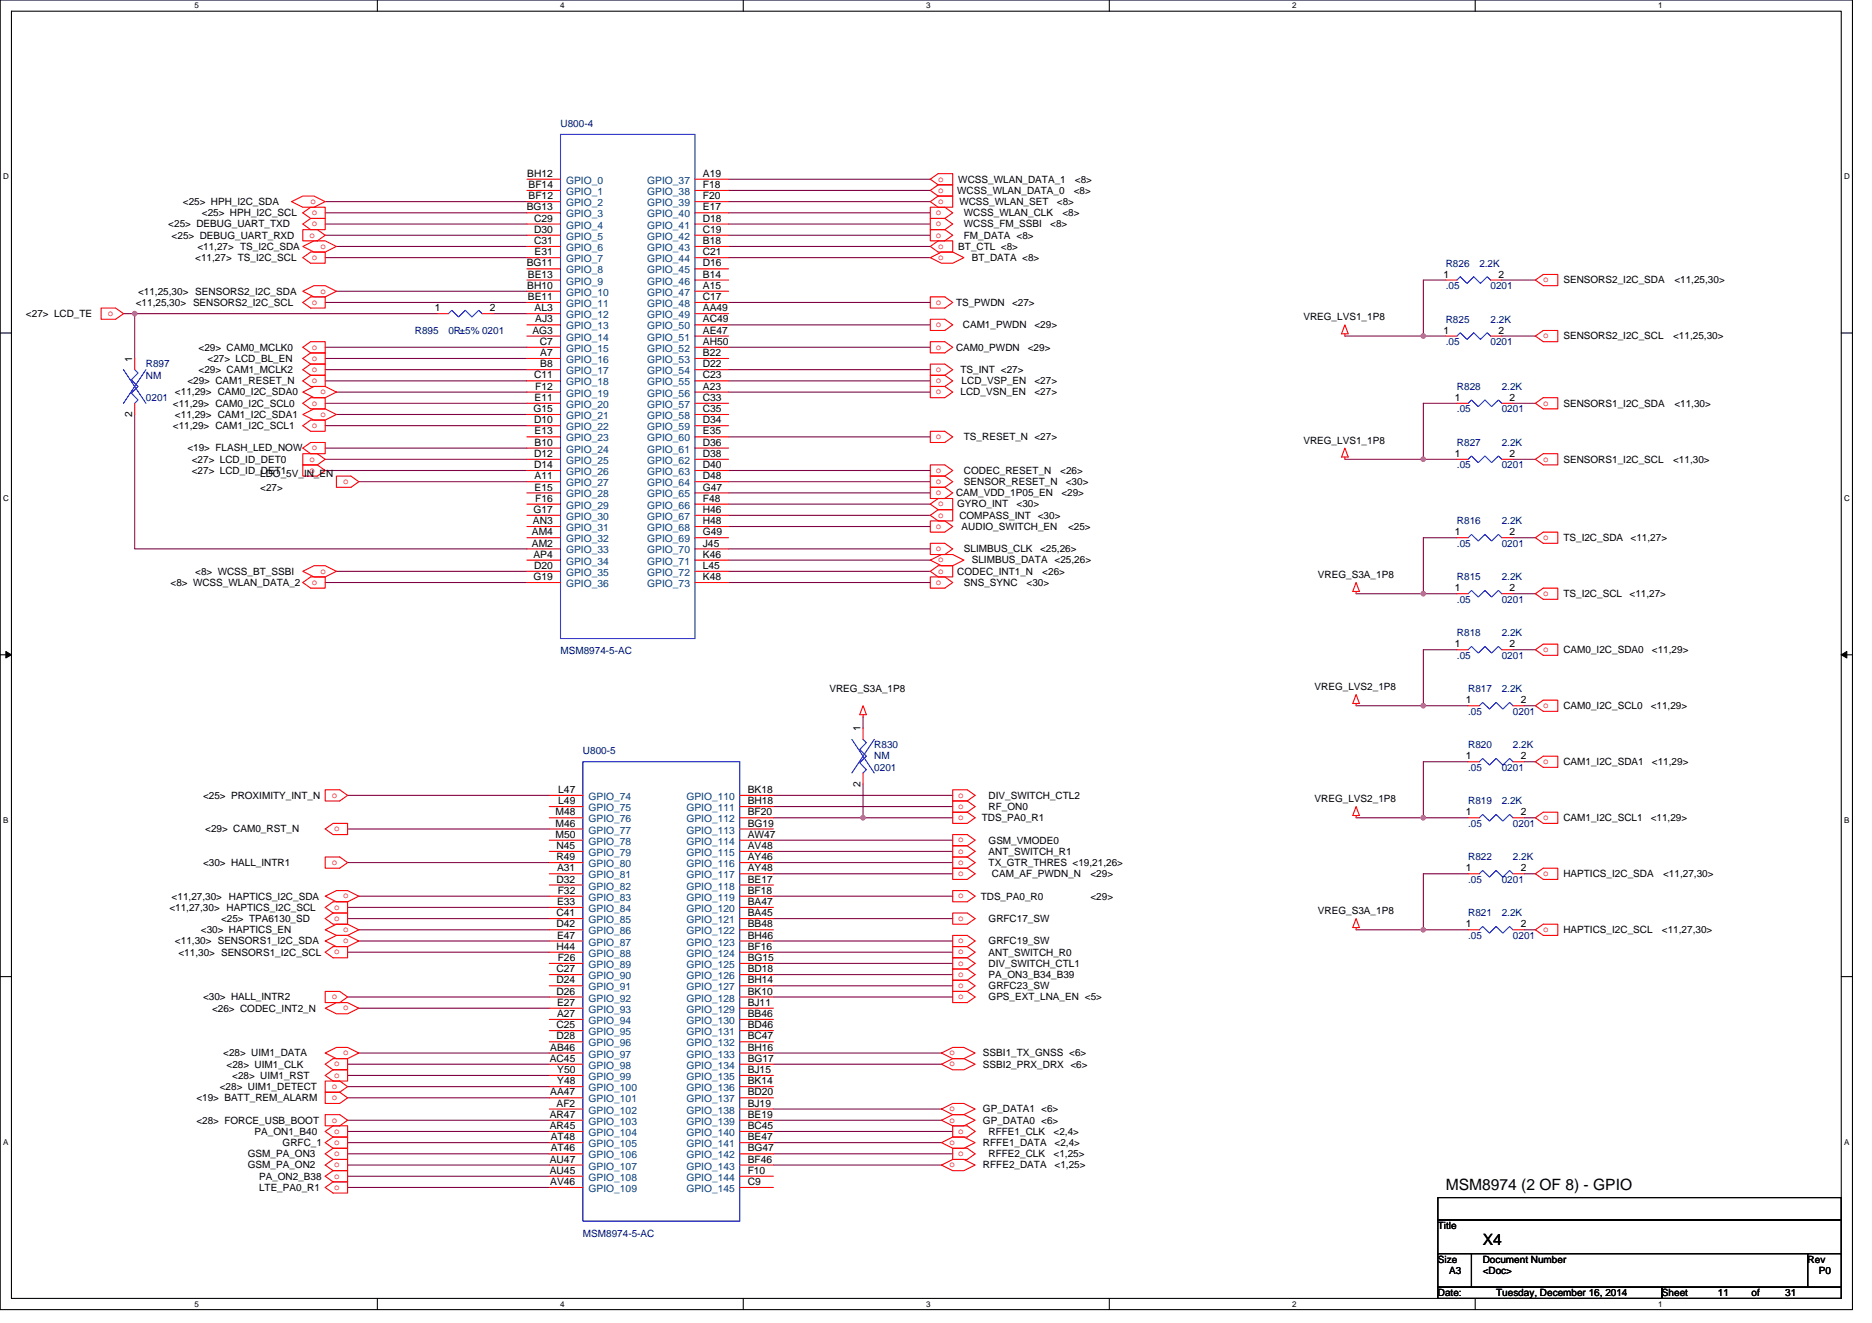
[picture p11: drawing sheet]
<svg xmlns="http://www.w3.org/2000/svg" width="297mm" height="210mm" viewBox="0 0 297 210" stroke-linecap="round" stroke-linejoin="round" font-family="sans-serif">
<path d="M0 0h293.9v207.9h-293.9zM1.8 1.8h290.4v204.3h-290.4z" fill="none" stroke="#000" stroke-width=".17"/>
<g fill="#fff">
<path d="M30.8 .2h.7v1.4h-.7z"/>
<path d="M30.8 206.3h.7v1.4h-.7z"/>
</g>
<path d="M59.9 0v1.8M59.9 206.1v1.8" fill="none" stroke="#000" stroke-width=".17"/>
<g fill="#fff">
<path d="M88.9 .2h.7v1.4h-.7z"/>
<path d="M88.9 206.3h.7v1.4h-.7z"/>
</g>
<path d="M117.9 0v1.8M117.9 206.1v1.8" fill="none" stroke="#000" stroke-width=".17"/>
<g fill="#fff">
<path d="M147 .2h.7v1.4h-.7z"/>
<path d="M147 206.3h.7v1.4h-.7z"/>
</g>
<path d="M176 0v1.8M176 206.1v1.8" fill="none" stroke="#000" stroke-width=".17"/>
<g fill="#fff">
<path d="M205 .2h.7v1.4h-.7z"/>
<path d="M205 206.3h.7v1.4h-.7z"/>
</g>
<path d="M234.1 0v1.8M234.1 206.1v1.8" fill="none" stroke="#000" stroke-width=".17"/>
<g fill="#fff">
<path d="M263.1 .2h.7v1.4h-.7z"/>
<path d="M263.1 206.3h.7v1.4h-.7z"/>
<path d="M.5 27.3h.9v1.4h-.9z"/>
<path d="M292.6 27.3h.9v1.4h-.9z"/>
<path d="M.5 78.4h.9v1.4h-.9z"/>
<path d="M292.6 78.4h.9v1.4h-.9z"/>
</g>
<path d="M0 52.9h1.8M292.2 52.9h1.7" fill="none" stroke="#000" stroke-width=".17"/>
<g fill="#fff">
<path d="M.5 129.5h.8v1.4h-.8z"/>
<path d="M292.6 129.5h.9v1.4h-.9z"/>
</g>
<path d="M0 103.9h1.8M292.2 103.9h1.7" fill="none" stroke="#000" stroke-width=".17"/>
<path d="M.9 103.4l.9 .5-.9 .5zM292.2 103.9l.8-.5v1z" fill="#000" stroke="#000" stroke-width=".16"/>
<g fill="#fff">
<path d="M.5 180.5h.8v1.4h-.8z"/>
<path d="M292.6 180.5h.9v1.4h-.9z"/>
</g>
<path d="M0 155h1.8M292.2 155h1.7M228.2 190.1h64v3.5h-64zM228.2 193.6h64v5.4h-64zM228.2 199h5.3v5.3h-5.3zM233.5 199h53.3v5.3h-53.3zM286.8 199h5.4v5.3h-5.4zM228.2 204.3h35.5v1.8h-35.5zM263.7 204.3h28.5v1.8h-28.5z" fill="none" stroke="#000" stroke-width=".17"/>
<g fill="none" stroke="#800040" stroke-width=".17">
<path d="M51.6 32h32M51.6 33.8h32M51.6 35.6h32M51.6 37.3h32M53.4 39.1h30.2M115.6 30.2h32M115.6 28.4h32M115.6 32h32M115.6 33.8h32M115.6 35.6h32M115.6 37.3h32M115.6 39.1h32"/>
<path d="M19.6 49.8h1.8M21.4 49.8v7.1M21.4 49.8h48M51.6 56.9h32M51.6 40.9h32M51.6 48h32M51.6 55.1h32M51.6 58.7h32M53.4 46.2h30.2M78.3 49.8h5.3M115.6 51.6h32M115.6 40.9h32"/>
<path d="M115.6 58.7h32M115.6 55.1h32M115.6 48h32M213.4 53.3h12.4M225.8 53.3h3.6M229.4 44.4h-3.6v8.9M238.3 53.3h5.3M238.3 44.4h5.3M21.4 65.8v21.3h62.2M51.6 60.5h32M51.6 64h32M51.6 67.6h32"/>
<path d="M51.6 71.1h32M51.6 72.9h32M51.6 74.7h32M53.4 62.2h30.2M53.4 65.8h30.2M56.9 76.5h26.7M115.6 62.2h32M115.6 60.5h32M115.6 69.3h32M115.6 74.7h32M115.6 76.5h32M115.6 78.2h32"/>
<path d="M213.4 72.9h12.4M225.8 72.9h5.4M231.2 64h-5.4v8.9M240.1 72.9h3.5M240.1 64h3.5M51.6 92.5h32M53.4 90.7h30.2M115.6 92.5h32M115.6 87.1h32M115.6 88.9h32M115.6 90.7h32M115.6 83.6h32"/>
<path d="M115.6 80h32M115.6 81.8h32M215.2 94.2h10.6M225.8 94.2h5.4M231.2 85.3h-5.4v8.9M240.1 85.3h3.5M240.1 94.2h3.5M136.9 113.8v1.8M215.2 112h10.6M225.8 112h7.2M231.2 103.1h-5.4v8.9M240.1 103.1h3.5"/>
<path d="M241.8 112h1.8M55.2 131.6h32M55.2 136.9h32M55.2 126.2h32M122.7 138.7h28.5M122.7 128h28.5M122.7 126.2h28.5M122.7 135.1h28.5M122.7 129.8h14.2M122.7 133.4h28.5M122.7 136.9h28.5M136.9 124.5v5.3"/>
<path d="M136.9 129.8h14.3M215.2 129.8h17.8M233 120.9h-7.2v8.9M233 138.7h-7.2v8.9M241.8 129.8h1.8M241.8 120.9h1.8M241.8 138.7h1.8M55.2 158.2h32M55.2 145.8h32M55.2 144h32M55.2 151.1h32M56.9 142.2h30.3"/>
<path d="M56.9 147.6h30.3M56.9 149.4h30.3M122.7 145.8h28.5M122.7 149.4h28.5M122.7 142.2h28.5M122.7 152.9h28.5M122.7 151.1h28.5M122.7 156.5h28.5M122.7 154.7h28.5M122.7 158.2h28.5M215.2 147.6h10.6M225.8 147.6h7.2"/>
<path d="M241.8 147.6h1.8M55.2 168.9h32M55.2 170.7h32M55.2 172.5h32M55.2 174.2h32M55.2 179.6h32M55.2 177.8h32M56.9 160h30.3M56.9 167.1h30.3M122.7 167.1h26.7M122.7 168.9h26.7M122.7 176h26.7"/>
<path d="M122.7 177.8h26.7M122.7 179.6h28.5M55.2 186.7h32M55.2 184.9h32M55.2 183.1h32M55.2 181.4h32M55.2 188.5h32M122.7 181.4h26.7M122.7 184.9h26.7M122.7 183.1h28.5"/>
</g>
<g fill="#f0f" stroke="#f0f" stroke-width=".17">
<circle cx="225.8" cy="94.2" r=".35"/>
<circle cx="225.8" cy="112" r=".35"/>
<circle cx="225.8" cy="129.8" r=".35"/>
<circle cx="225.8" cy="147.6" r=".35"/>
<circle cx="225.8" cy="53.3" r=".35"/>
<circle cx="225.8" cy="72.9" r=".35"/>
<circle cx="136.9" cy="129.8" r=".35"/>
<circle cx="21.4" cy="49.8" r=".35"/>
</g>
<g fill="none" stroke="#f00" stroke-width=".17">
<path d="M46.3 32l1.7-.9h1.8l1.8 .9-1.8 .9h-1.8zM48 35.6l1.3-.9h2.3v1.7h-2.3zM48 33.8l1.3-.9h2.3v1.8h-2.3zM48 36.4h2.4l1.2 .9-1.2 .9h-2.4zM48 39.1l1.8-.9h1.8l1.8 .9-1.8 .9h-1.8zM83.6 28.4h5.3M83.6 30.2h5.3M83.6 32h5.3M83.6 33.8h5.3M83.6 35.6h5.3M83.6 37.3h5.3M83.6 39.1h5.3"/>
<path d="M110.3 28.4h5.3M110.3 30.2h5.3M110.3 32h5.3M110.3 33.8h5.3M110.3 35.6h5.3M110.3 37.3h5.3M110.3 39.1h5.3M147.6 32.9h2.3l1.3 .9-1.3 .9h-2.3zM147.6 36.4h2.3l1.3 .9-1.3 .9h-2.3zM147.6 28.4l1.3-.8h2.3v1.7h-2.3zM147.6 32l1.3-.9h2.3v1.8h-2.3zM147.6 39.1l1.3-.9h2.3v1.8h-2.3z"/>
<path d="M148.9 29.3l-1.3 .9 1.3 .9M148.9 29.3h2.3v1.8h-2.3M149.9 34.7h-2.3v1.7h2.3M149.9 34.7l1.3 .9-1.3 .8M16 48.9h2.3l1.3 .9-1.3 .9h-2.3zM21.4 56.9v1.8M48 40.9l1.3-.9h2.3v1.8h-2.3zM48 48l1.3-.9h2.3v1.8h-2.3zM48 55.1l1.3-.9h2.3v1.8h-2.3zM48 46.2l1.8-.9h1.8l1.8 .9-1.8 .9h-1.8zM49.3 57.8h2.3v1.8h-2.3M49.3 56h2.3v1.8h-2.3"/>
<path d="M49.3 57.8l-1.3 .9 1.3 .9M49.3 56l-1.3 .9 1.3 .9M69.4 49.8h1.8M76.5 49.8h1.8M83.6 40.9h5.3M83.6 42.7h5.3M83.6 44.4h5.3M83.6 46.2h5.3M83.6 48h5.3M83.6 49.8h5.3M83.6 51.6h5.3M83.6 53.3h5.3"/>
<path d="M83.6 55.1h5.3M83.6 56.9h5.3M83.6 58.7h5.3M110.3 40.9h5.3M110.3 42.7h5.3M110.3 44.4h5.3M110.3 46.2h5.3M110.3 48h5.3M110.3 49.8h5.3M110.3 51.6h5.3M110.3 53.3h5.3M110.3 55.1h5.3"/>
<path d="M110.3 56.9h5.3M110.3 58.7h5.3M147.6 47.1h2.3l1.3 .9-1.3 .9h-2.3zM147.6 57.8h2.3l1.3 .9-1.3 .9h-2.3zM147.6 50.7h2.3l1.3 .9-1.3 .9h-2.3zM147.6 54.2h2.3l1.3 .9-1.3 .9h-2.3zM147.6 40.9l1.8-.9h1.8l1.7 .9-1.7 .9h-1.8zM149.9 59.6h-2.3v1.7h2.3M149.9 59.6l1.3 .9-1.3 .8M213.4 51.6l.5 1.4h-1zM213.4 53v.3M229.4 53.3h1.8"/>
<path d="M229.4 44.4h1.8M236.5 53.3h1.8M236.5 44.4h1.8M243.6 44.4l1.3-.8h2.3v1.7h-2.3zM243.6 53.3l1.3-.8h2.3v1.7h-2.3zM21.4 64v1.8M48 60.5l1.3-.9h2.3v1.7h-2.3zM48 64l1.3-.9h2.3v1.8h-2.3zM48 67.6l1.3-.9h2.3v1.8h-2.3zM48 71.1l1.3-.9h2.3v1.8h-2.3zM48 72h2.4l1.2 .9-1.2 .9h-2.4zM48 73.8h2.4l1.2 .9-1.2 .9h-2.4z"/>
<path d="M48 62.2l1.8-.9h1.8l1.8 .9-1.8 .9h-1.8zM48 65.8l1.8-.9h1.8l1.8 .9-1.8 .9h-1.8zM53.4 75.6h2.3l1.2 .9-1.2 .8h-2.3zM83.6 60.5h5.3M83.6 62.2h5.3M83.6 64h5.3M83.6 65.8h5.3M83.6 67.6h5.3M83.6 69.3h5.3M83.6 71.1h5.3M83.6 72.9h5.3M83.6 74.7h5.3"/>
<path d="M83.6 76.5h5.3M83.6 78.2h5.3M110.3 60.5h5.3M110.3 62.2h5.3M110.3 64h5.3M110.3 65.8h5.3M110.3 67.6h5.3M110.3 69.3h5.3M110.3 71.1h5.3M110.3 72.9h5.3M110.3 74.7h5.3M110.3 76.5h5.3"/>
<path d="M110.3 78.2h5.3M147.6 68.5h2.3l1.3 .8-1.3 .9h-2.3zM147.6 73.8h2.3l1.3 .9-1.3 .9h-2.3zM147.6 61.3h2.3l1.3 .9-1.3 .9h-2.3zM147.6 77.3h2.3l1.3 .9-1.3 .9h-2.3zM149.9 75.6h-2.3v1.7h2.3M149.9 75.6l1.3 .9-1.3 .8M213.4 71.1l.5 1.4h-1zM213.4 72.5v.4M231.2 72.9h1.8M231.2 64h1.8M238.3 72.9h1.8"/>
<path d="M238.3 64h1.8M243.6 64l1.3-.9h2.3v1.8h-2.3zM243.6 72.9l1.3-.9h2.3v1.8h-2.3zM48 92.5l1.3-.9h2.3v1.7h-2.3zM48 90.7l1.8-.9h1.8l1.8 .9-1.8 .9h-1.8zM83.6 80h5.3M83.6 81.8h5.3M83.6 83.6h5.3M83.6 85.3h5.3M83.6 87.1h5.3M83.6 88.9h5.3M83.6 90.7h5.3"/>
<path d="M83.6 92.5h5.3M110.3 80h5.3M110.3 81.8h5.3M110.3 83.6h5.3M110.3 85.3h5.3M110.3 87.1h5.3M110.3 88.9h5.3M110.3 90.7h5.3M110.3 92.5h5.3M147.6 86.2h2.3l1.3 .9-1.3 .9h-2.3zM147.6 82.7h2.3l1.3 .9-1.3 .9h-2.3zM147.6 91.6h2.3l1.3 .9-1.3 .8h-2.3z"/>
<path d="M147.6 80l1.3-.9h2.3v1.8h-2.3zM147.6 81.8l1.3-.9h2.3v1.8h-2.3zM147.6 88.9l1.8-.9h1.8l1.7 .9-1.7 .9h-1.8zM147.6 90.7l1.3-.9h2.3v1.8h-2.3zM215.2 92.5l.5 1.4h-1.1zM215.2 93.9v.3M231.2 94.2h1.8M231.2 85.3h1.8M238.3 94.2h1.8M238.3 85.3h1.8M243.6 85.3l1.3-.8h2.3v1.7h-2.3zM243.6 94.2l1.3-.9h2.3v1.8h-2.3z"/>
<path d="M136.9 112l.6 1.4h-1.1zM136.9 113.4v.4M136.9 115.6v1.7M215.2 110.2l.5 1.5h-1.1zM215.2 111.7v.3M231.2 103.1h1.8M233 112h1.7M238.3 103.1h1.8M240.1 112h1.7M243.6 103.1l1.3-.9h2.3v1.8h-2.3zM243.6 112l1.3-.9h2.3v1.8h-2.3zM51.6 131.6l1.2-.9h2.4v1.8h-2.4z"/>
<path d="M51.6 125.3h2.3l1.3 .9-1.3 .9h-2.3zM51.6 136h2.3l1.3 .9-1.3 .9h-2.3zM87.2 126.2h5.3M87.2 128h5.3M87.2 129.8h5.3M87.2 131.6h5.3M87.2 133.3h5.3M87.2 135.1h5.3M87.2 136.9h5.3M87.2 138.7h5.3M117.4 126.2h5.3M117.4 128h5.3"/>
<path d="M117.4 129.8h5.3M117.4 131.6h5.3M117.4 133.3h5.3M117.4 135.1h5.3M117.4 136.9h5.3M117.4 138.7h5.3M136.9 122.7v1.8M151.2 128.9h2.3l1.2 .9-1.2 .9h-2.3zM151.2 132.5h2.3l1.2 .8-1.2 .9h-2.3zM151.2 137.8h2.3l1.2 .9-1.2 .9h-2.3zM151.2 125.3h2.3l1.2 .9-1.2 .9h-2.3zM153.5 134.2h-2.3v1.8h2.3"/>
<path d="M153.5 136h-2.3v1.8h2.3M153.5 127.1h-2.3v1.8h2.3M153.5 134.2l1.2 .9-1.2 .9M153.5 136l1.2 .9-1.2 .9M153.5 127.1l1.2 .9-1.2 .9M215.2 128l.5 1.4h-1.1zM215.2 129.4v.4M233 120.9h1.7M233 138.7h1.7M233 129.8h1.7M240.1 120.9h1.7M240.1 138.7h1.7"/>
<path d="M240.1 129.8h1.7M243.6 120.9l1.3-.9h2.3v1.8h-2.3zM243.6 129.8l1.3-.9h2.3v1.8h-2.3zM243.6 138.7l1.3-.9h2.3v1.8h-2.3zM51.6 144l1.2-.9h2.4v1.8h-2.4zM51.6 151.1l1.2-.9h2.4v1.8h-2.4zM51.6 145.8l1.2-.9h2.4v1.8h-2.4zM51.6 157.4h2.3l1.3 .8-1.3 .9h-2.3zM51.6 142.2l1.8-.8h1.8l1.7 .8-1.7 .9h-1.8zM51.6 147.6l1.8-.9h1.8l1.7 .9-1.7 .9h-1.8zM51.6 149.4l1.8-.9h1.8l1.7 .9-1.7 .8h-1.8zM87.2 140.5h5.3"/>
<path d="M87.2 142.2h5.3M87.2 144h5.3M87.2 145.8h5.3M87.2 147.6h5.3M87.2 149.4h5.3M87.2 151.1h5.3M87.2 152.9h5.3M87.2 154.7h5.3M87.2 156.5h5.3M87.2 158.2h5.3M117.4 140.5h5.3M117.4 142.2h5.3"/>
<path d="M117.4 144h5.3M117.4 145.8h5.3M117.4 147.6h5.3M117.4 149.4h5.3M117.4 151.1h5.3M117.4 152.9h5.3M117.4 154.7h5.3M117.4 156.5h5.3M117.4 158.2h5.3M151.2 157.4h2.3l1.2 .8-1.2 .9h-2.3zM151.2 148.5h2.3l1.2 .9-1.2 .8h-2.3zM151.2 144.9h2.3l1.2 .9-1.2 .9h-2.3z"/>
<path d="M151.2 141.4h2.3l1.2 .8-1.2 .9h-2.3zM153.5 155.6h-2.3v1.8h2.3M153.5 153.8h-2.3v1.8h2.3M153.5 152h-2.3v1.8h2.3M153.5 150.2h-2.3v1.8h2.3M153.5 155.6l1.2 .9-1.2 .9M153.5 153.8l1.2 .9-1.2 .9M153.5 152l1.2 .9-1.2 .9M153.5 150.2l1.2 .9-1.2 .9M215.2 145.8l.5 1.4h-1.1zM215.2 147.2v.4M233 147.6h1.7"/>
<path d="M240.1 147.6h1.7M243.6 147.6l1.3-.9h2.3v1.8h-2.3zM51.6 168.9l1.2-.9h2.4v1.8h-2.4zM51.6 170.7l1.2-.9h2.4v1.8h-2.4zM51.6 179.6l1.2-.9h2.4v1.8h-2.4zM51.6 173.4h2.3l1.3 .8-1.3 .9h-2.3zM51.6 171.6h2.3l1.3 .9-1.3 .9h-2.3zM51.6 176.9h2.3l1.3 .9-1.3 .9h-2.3zM51.6 160l1.8-.9h1.8l1.7 .9-1.7 .9h-1.8zM51.6 167.1l1.8-.9h1.8l1.7 .9-1.7 .9h-1.8zM87.2 160h5.3M87.2 161.8h5.3"/>
<path d="M87.2 163.6h5.3M87.2 165.4h5.3M87.2 167.1h5.3M87.2 168.9h5.3M87.2 170.7h5.3M87.2 172.5h5.3M87.2 174.2h5.3M87.2 176h5.3M87.2 177.8h5.3M87.2 179.6h5.3M117.4 160h5.3M117.4 161.8h5.3"/>
<path d="M117.4 163.6h5.3M117.4 165.4h5.3M117.4 167.1h5.3M117.4 168.9h5.3M117.4 170.7h5.3M117.4 172.5h5.3M117.4 174.2h5.3M117.4 176h5.3M117.4 177.8h5.3M117.4 179.6h5.3M149.4 167.1l1.8-.9h1.7l1.8 .9-1.8 .9h-1.7zM149.4 168.9l1.8-.9h1.7l1.8 .9-1.8 .9h-1.7z"/>
<path d="M149.4 177.8l1.8-.9h1.7l1.8 .9-1.8 .9h-1.7zM149.4 176l1.8-.9h1.7l1.8 .9-1.8 .9h-1.7zM151.2 178.7h2.3l1.2 .9-1.2 .9h-2.3zM51.6 188.5l1.2-.9h2.4v1.8h-2.4zM52.8 180.5h2.4v1.7h-2.4M52.8 185.8h2.4v1.8h-2.4M52.8 184h2.4v1.8h-2.4M52.8 182.2h2.4v1.8h-2.4M52.8 180.5l-1.2 .9 1.2 .8M52.8 185.8l-1.2 .9 1.2 .9M52.8 184l-1.2 .9 1.2 .9M52.8 182.2l-1.2 .9 1.2 .9"/>
<path d="M87.2 181.4h5.3M87.2 183.1h5.3M87.2 184.9h5.3M87.2 186.7h5.3M87.2 188.5h5.3M117.4 181.4h5.3M117.4 183.1h5.3M117.4 184.9h5.3M117.4 186.7h5.3M117.4 188.5h5.3M149.4 181.4l1.8-.9h1.7l1.8 .9-1.8 .8h-1.7zM149.4 184.9l1.8-.9h1.7l1.8 .9-1.8 .9h-1.7z"/>
<path d="M151.2 182.2h2.3l1.2 .9-1.2 .9h-2.3z"/>
</g>
<g fill="none" stroke="#00f" stroke-width=".17">
<path d="M88.9 21.3h21.4v80h-21.4zM19.6 58.7l3.6 5.3M21.4 58.7l.5 .5-1.1 1.1 1.1 1-1.1 1.1 1.1 1.1-.5 .5M23.2 58.7l-3.6 5.3M71.2 49.8l.5-.5 1.1 1 1-1 1.1 1 1.1-1 .5 .5M231.2 53.3l.5-.5 1.1 1.1 1-1.1 1.1 1.1 1.1-1.1 .5 .5M231.2 44.4l.5-.5 1.1 1.1 1-1.1 1.1 1.1 1.1-1.1 .5 .5M233 72.9l.5-.5 1.1 1 1-1 1.1 1 1.1-1 .5 .5M233 64l.5-.5 1.1 1 1-1 1.1 1 1.1-1 .5 .5M233 94.2l.5-.5 1.1 1.1 1-1.1 1.1 1.1 1.1-1.1 .5 .5M233 85.3l.5-.5 1.1 1.1 1-1.1 1.1 1.1 1.1-1.1 .5 .5M135.2 117.3l3.5 5.4"/>
<path d="M136.9 117.3l.6 .6-1.1 1.1 1.1 1-1.1 1.1 1.1 1.1-.6 .5M138.7 117.3l-3.5 5.4M233 103.1l.5-.5 1.1 1.1 1-1.1 1.1 1.1 1.1-1.1 .5 .5M234.7 112l.6-.5 1 1 1.1-1 1.1 1 1-1 .6 .5M92.5 120.9h24.9v72.9h-24.9zM234.7 120.9l.6-.5 1 1 1.1-1 1.1 1 1-1 .6 .5M234.7 138.7l.6-.5 1 1 1.1-1 1.1 1 1-1 .6 .5M234.7 129.8l.6-.5 1 1 1.1-1 1.1 1 1-1 .6 .5M234.7 147.6l.6-.6 1 1.1 1.1-1.1 1.1 1.1 1-1.1 .6 .6"/>
</g>
<g font-size="2.5">
<text x="229.4" y="188.9">MSM8974 (2 OF 8) - GPIO</text>
<text x="235.3" y="197.6">X4</text>
</g>
<g font-size="1.6" fill="#000080">
<text x="88.9" y="20.1">U800-4</text>
<text x="229.4" y="42.3">R826</text>
<text x="229.4" y="45.9">.05</text>
<text x="234.7" y="42.3">2.2K</text>
<text x="236.5" y="45.9">0201</text>
<text x="65.8" y="53">R895</text>
<text x="71.2" y="53">0R±5% 0201</text>
<text x="229.4" y="51.2">R825</text>
<text x="236.5" y="51.2">2.2K</text>
<text x="23.2" y="58.3">R897</text>
<text x="229.4" y="54.8">.05</text>
<text x="236.5" y="54.8">0201</text>
<text x="23.2" y="60.1">NM</text>
<text x="23.2" y="63.6">0201</text>
<text x="231.2" y="61.9">R828</text>
<text x="231.2" y="65.4">.05</text>
<text x="238.3" y="61.9">2.2K</text>
<text x="238.3" y="65.4">0201</text>
<text x="231.2" y="70.8">R827</text>
<text x="238.3" y="70.8">2.2K</text>
<text x="231.2" y="74.3">.05</text>
<text x="238.3" y="74.3">0201</text>
<text x="231.2" y="83.2">R816</text>
<text x="238.3" y="83.2">2.2K</text>
<text x="231.2" y="86.8">.05</text>
<text x="238.3" y="86.8">0201</text>
<text x="231.2" y="92.1">R815</text>
<text x="231.2" y="95.7">.05</text>
<text x="238.3" y="92.1">2.2K</text>
<text x="238.3" y="95.7">0201</text>
<text x="231.2" y="101">R818</text>
<text x="238.3" y="101">2.2K</text>
<text x="88.9" y="103.8">MSM8974-5-AC</text>
<text x="231.2" y="104.5">.05</text>
<text x="238.3" y="104.5">0201</text>
<text x="233" y="109.9">R817</text>
<text x="233" y="113.4">.05</text>
<text x="238.3" y="109.9">2.2K</text>
<text x="240.1" y="113.4">0201</text>
<text x="92.5" y="119.7">U800-5</text>
<text x="138.7" y="118.8">R830</text>
<text x="233" y="118.8">R820</text>
<text x="240.1" y="118.8">2.2K</text>
<text x="138.7" y="120.5">NM</text>
<text x="138.7" y="122.3">0201</text>
<text x="233" y="122.3">.05</text>
<text x="238.3" y="122.3">0201</text>
<text x="233" y="127.7">R819</text>
<text x="233" y="131.2">.05</text>
<text x="238.3" y="127.7">2.2K</text>
<text x="240.1" y="131.2">0201</text>
<text x="233" y="136.5">R822</text>
<text x="240.1" y="136.5">2.2K</text>
<text x="233" y="140.1">.05</text>
<text x="238.3" y="140.1">0201</text>
<text x="233" y="145.4">R821</text>
<text x="233" y="149">.05</text>
<text x="238.3" y="145.4">2.2K</text>
<text x="240.1" y="149">0201</text>
<text x="92.5" y="196.3">MSM8974-5-AC</text>
</g>
<g font-size="1.6">
<text x="83.7" y="28.1">BH12</text>
<text x="83.9" y="29.8">BF14</text>
<text x="111.5" y="28.1">A19</text>
<text x="111.5" y="29.8">F18</text>
<text x="152.1" y="29">WCSS_WLAN_DATA_1</text>
<text x="170.6" y="29">&lt;8&gt;</text>
<text x="29" y="32.5">&lt;25&gt; HPH_I2C_SDA</text>
<text x="32" y="34.3">&lt;25&gt; HPH_I2C_SCL</text>
<text x="83.6" y="33.4">BG13</text>
<text x="83.9" y="31.6">BF12</text>
<text x="84.7" y="35.2">C29</text>
<text x="111.5" y="31.6">F20</text>
<text x="111.5" y="33.4">E17</text>
<text x="111.5" y="35.2">D18</text>
<text x="151.9" y="30.8">WCSS_WLAN_DATA_0</text>
<text x="152.2" y="32.5">WCSS_WLAN_SET</text>
<text x="152.9" y="34.3">WCSS_WLAN_CLK</text>
<text x="167.7" y="32.5">&lt;8&gt;</text>
<text x="168.6" y="34.3">&lt;8&gt;</text>
<text x="170.4" y="30.8">&lt;8&gt;</text>
<text x="26.7" y="36.1">&lt;25&gt; DEBUG_UART_TXD</text>
<text x="27.2" y="37.9">&lt;25&gt; DEBUG_UART_RXD</text>
<text x="31" y="41.4">&lt;11,27&gt; TS_I2C_SCL</text>
<text x="31.3" y="39.6">&lt;11,27&gt; TS_I2C_SDA</text>
<text x="84.7" y="37">D30</text>
<text x="84.7" y="38.7">C31</text>
<text x="84.8" y="40.5">E31</text>
<text x="111.5" y="37">C19</text>
<text x="111.5" y="38.7">B18</text>
<text x="111.5" y="40.5">C21</text>
<text x="152.1" y="39.6">BT_CTL &lt;8&gt;</text>
<text x="152.9" y="36.1">WCSS_FM_SSBI</text>
<text x="152.9" y="37.9">FM_DATA &lt;8&gt;</text>
<text x="154.2" y="41.4">BT_DATA &lt;8&gt;</text>
<text x="166.6" y="36.1">&lt;8&gt;</text>
<text x="21.9" y="46.8">&lt;11,25,30&gt; SENSORS2_I2C_SDA</text>
<text x="83.6" y="42.3">BG11</text>
<text x="83.7" y="45.8">BH10</text>
<text x="83.8" y="44.1">BE13</text>
<text x="83.8" y="47.6">BE11</text>
<text x="111.5" y="42.3">D16</text>
<text x="111.5" y="44.1">B14</text>
<text x="111.5" y="45.8">A15</text>
<text x="111.5" y="47.6">C17</text>
<text x="229" y="44.1">1</text>
<text x="237.8" y="44.1">2</text>
<text x="248.1" y="45">SENSORS2_I2C_SDA</text>
<text x="265.7" y="45">&lt;11,25,30&gt;</text>
<text x="4.1" y="50.3">&lt;27&gt; LCD_TE</text>
<text x="21.5" y="48.5">&lt;11,25,30&gt; SENSORS2_I2C_SCL</text>
<text x="69" y="49.4">1</text>
<text x="77.7" y="49.4">2</text>
<text x="84.5" y="53">AG3</text>
<text x="84.8" y="49.4">AL3</text>
<text x="84.9" y="51.2">AJ3</text>
<text x="111.5" y="49.4">AA49</text>
<text x="111.5" y="51.2">AC49</text>
<text x="111.5" y="53">AE47</text>
<text x="151.7" y="48.5">TS_PWDN</text>
<text x="152.8" y="52.1">CAM1_PWDN</text>
<text x="160.6" y="48.5">&lt;27&gt;</text>
<text x="164.1" y="52.1">&lt;29&gt;</text>
<text x="206.8" y="50.8">VREG_LVS1_1P8</text>
<text x="229" y="53">1</text>
<text x="237.8" y="53">2</text>
<text x="248.1" y="53.9">SENSORS2_I2C_SCL</text>
<text x="265.5" y="53.9">&lt;11,25,30&gt;</text>
<text x="21" y="57.4" transform="rotate(-90 21 57.4)">1</text>
<text x="31.5" y="55.6">&lt;29&gt; CAM0_MCLK0</text>
<text x="31.5" y="59.2">&lt;29&gt; CAM1_MCLK2</text>
<text x="32.9" y="57.4">&lt;27&gt; LCD_BL_EN</text>
<text x="85.6" y="54.7">C7</text>
<text x="85.7" y="56.5">A7</text>
<text x="85.7" y="58.3">B8</text>
<text x="111.5" y="54.7">AH50</text>
<text x="111.5" y="56.5">B22</text>
<text x="111.5" y="58.3">D22</text>
<text x="151.7" y="55.6">CAM0_PWDN</text>
<text x="152.4" y="59.2">TS_INT &lt;27&gt;</text>
<text x="163.1" y="55.6">&lt;29&gt;</text>
<text x="27.4" y="64.5">&lt;11,29&gt; CAM0_I2C_SCL0</text>
<text x="27.8" y="62.8">&lt;11,29&gt; CAM0_I2C_SDA0</text>
<text x="29.7" y="61">&lt;29&gt; CAM1_RESET_N</text>
<text x="84.7" y="65.4">G15</text>
<text x="84.7" y="60.1">C11</text>
<text x="84.8" y="63.6">E11</text>
<text x="84.9" y="61.8">F12</text>
<text x="111.5" y="60.1">C23</text>
<text x="111.5" y="61.8">A23</text>
<text x="111.5" y="63.6">C33</text>
<text x="111.5" y="65.4">C35</text>
<text x="152.4" y="62.8">LCD_VSN_EN</text>
<text x="152.6" y="61">LCD_VSP_EN</text>
<text x="164.1" y="62.8">&lt;27&gt;</text>
<text x="164.1" y="61">&lt;27&gt;</text>
<text x="230.8" y="63.6">1</text>
<text x="239.5" y="63.6">2</text>
<text x="248.1" y="64.5">SENSORS1_I2C_SDA</text>
<text x="265.7" y="64.5">&lt;11,30&gt;</text>
<text x="21" y="66.2" transform="rotate(-90 21 66.2)">2</text>
<text x="27.4" y="68.1">&lt;11,29&gt; CAM1_I2C_SCL1</text>
<text x="27.8" y="66.3">&lt;11,29&gt; CAM1_I2C_SDA1</text>
<text x="29.7" y="71.6">&lt;19&gt; FLASH_LED_NOW</text>
<text x="84.7" y="67.2">D10</text>
<text x="84.8" y="69">E13</text>
<text x="84.8" y="70.7">B10</text>
<text x="111.5" y="67.2">D34</text>
<text x="111.5" y="69">E35</text>
<text x="111.5" y="70.7">D36</text>
<text x="152.9" y="69.9">TS_RESET_N &lt;27&gt;</text>
<text x="206.8" y="70.4">VREG_LVS1_1P8</text>
<text x="30.4" y="73.4">&lt;27&gt; LCD_ID_DET0</text>
<text x="30.4" y="75.2">&lt;27&gt; LCD_ID_DET1</text>
<text x="41.3" y="75.7">LDO_5V_IN_EN</text>
<text x="41.3" y="77.9">&lt;27&gt;</text>
<text x="84.7" y="72.5">D12</text>
<text x="84.7" y="74.3">D14</text>
<text x="84.8" y="76.1">A11</text>
<text x="84.8" y="77.9">E15</text>
<text x="111.5" y="72.5">D38</text>
<text x="111.5" y="74.3">D40</text>
<text x="111.5" y="76.1">D48</text>
<text x="111.5" y="77.9">G47</text>
<text x="152.9" y="75.2">CODEC_RESET_N</text>
<text x="152.9" y="77">SENSOR_RESET_N</text>
<text x="168.2" y="75.2">&lt;26&gt;</text>
<text x="169.1" y="77">&lt;30&gt;</text>
<text x="230.8" y="72.5">1</text>
<text x="239.5" y="72.5">2</text>
<text x="248.1" y="73.4">SENSORS1_I2C_SCL</text>
<text x="265.5" y="73.4">&lt;11,30&gt;</text>
<text x="84.6" y="83.2">AN3</text>
<text x="84.7" y="81.4">G17</text>
<text x="84.9" y="79.6">F16</text>
<text x="111.5" y="79.6">F48</text>
<text x="111.5" y="81.4">H46</text>
<text x="111.5" y="83.2">H48</text>
<text x="151.7" y="78.8">CAM_VDD_1P05_EN</text>
<text x="151.9" y="80.5">GYRO_INT</text>
<text x="152.2" y="82.3">COMPASS_INT &lt;30&gt;</text>
<text x="161.3" y="80.5">&lt;30&gt;</text>
<text x="168.4" y="78.8">&lt;29&gt;</text>
<text x="84.4" y="85">AM4</text>
<text x="84.4" y="86.7">AM2</text>
<text x="84.6" y="88.5">AP4</text>
<text x="111.5" y="85">G49</text>
<text x="111.5" y="86.7">J45</text>
<text x="111.5" y="88.5">K46</text>
<text x="152.6" y="84.1">AUDIO_SWITCH_EN</text>
<text x="152.9" y="87.7">SLIMBUS_CLK</text>
<text x="154.2" y="89.4">SLIMBUS_DATA &lt;25,26&gt;</text>
<text x="165" y="87.7">&lt;25,26&gt;</text>
<text x="169.5" y="84.1">&lt;25&gt;</text>
<text x="230.8" y="85">1</text>
<text x="239.5" y="85">2</text>
<text x="248.1" y="85.9">TS_I2C_SDA</text>
<text x="258.7" y="85.9">&lt;11,27&gt;</text>
<text x="27.1" y="93">&lt;8&gt; WCSS_WLAN_DATA_2</text>
<text x="31" y="91.2">&lt;8&gt; WCSS_BT_SSBI</text>
<text x="84.7" y="92.1">G19</text>
<text x="84.7" y="90.3">D20</text>
<text x="111.5" y="90.3">L45</text>
<text x="111.5" y="92.1">K48</text>
<text x="151.9" y="91.2">CODEC_INT1_N</text>
<text x="152.9" y="93">SNS_SYNC</text>
<text x="162.9" y="93">&lt;30&gt;</text>
<text x="165.4" y="91.2">&lt;26&gt;</text>
<text x="209.1" y="91.7">VREG_S3A_1P8</text>
<text x="230.8" y="93.9">1</text>
<text x="239.5" y="93.9">2</text>
<text x="248.1" y="94.8">TS_I2C_SCL</text>
<text x="258.6" y="94.8">&lt;11,27&gt;</text>
<text x="230.8" y="102.7">1</text>
<text x="239.5" y="102.7">2</text>
<text x="248.1" y="103.7">CAM0_I2C_SDA0</text>
<text x="262.1" y="103.7">&lt;11,29&gt;</text>
<text x="131.6" y="109.9">VREG_S3A_1P8</text>
<text x="208.6" y="109.5">VREG_LVS2_1P8</text>
<text x="232.6" y="111.6">1</text>
<text x="241.3" y="111.6">2</text>
<text x="248.1" y="112.5">CAM0_I2C_SCL0</text>
<text x="261.9" y="112.5">&lt;11,29&gt;</text>
<text x="136.6" y="116.1" transform="rotate(-90 136.6 116.1)">1</text>
<text x="88.6" y="125.9">L47</text>
<text x="118.6" y="125.9">BK18</text>
<text x="136.6" y="124.8" transform="rotate(-90 136.6 124.8)">2</text>
<text x="232.6" y="120.5">1</text>
<text x="241.3" y="120.5">2</text>
<text x="248.1" y="121.4">CAM1_I2C_SDA1</text>
<text x="262.1" y="121.4">&lt;11,29&gt;</text>
<text x="32.2" y="126.8">&lt;25&gt; PROXIMITY_INT_N</text>
<text x="88.1" y="129.4">M48</text>
<text x="88.1" y="131.2">M46</text>
<text x="88.6" y="127.6">L49</text>
<text x="118.6" y="127.6">BH18</text>
<text x="118.6" y="129.4">BF20</text>
<text x="118.6" y="131.2">BG19</text>
<text x="155.8" y="130.3">TDS_PA0_R1</text>
<text x="156.9" y="128.5">RF_ON0</text>
<text x="156.9" y="126.8">DIV_SWITCH_CTL2</text>
<text x="208.6" y="127.3">VREG_LVS2_1P8</text>
<text x="232.6" y="129.4">1</text>
<text x="241.3" y="129.4">2</text>
<text x="248.1" y="130.3">CAM1_I2C_SCL1</text>
<text x="261.9" y="130.3">&lt;11,29&gt;</text>
<text x="32.2" y="137.4">&lt;30&gt; HALL_INTR1</text>
<text x="32.6" y="132.1">&lt;29&gt; CAM0_RST_N</text>
<text x="88.1" y="133">M50</text>
<text x="88.3" y="134.7">N45</text>
<text x="88.3" y="136.5">R49</text>
<text x="118.6" y="133">AW47</text>
<text x="118.6" y="134.7">AV48</text>
<text x="118.6" y="136.5">AY46</text>
<text x="156.9" y="135.7">ANT_SWITCH_R1</text>
<text x="156.9" y="133.9">GSM_VMODE0</text>
<text x="156.9" y="137.4">TX_GTR_THRES &lt;19,21,26&gt;</text>
<text x="27.2" y="142.8">&lt;11,27,30&gt; HAPTICS_I2C_SDA</text>
<text x="88.3" y="140.1">D32</text>
<text x="88.4" y="138.3">A31</text>
<text x="88.4" y="143.6">E33</text>
<text x="88.5" y="141.9">F32</text>
<text x="118.6" y="138.3">AY48</text>
<text x="118.6" y="140.1">BE17</text>
<text x="118.6" y="141.9">BF18</text>
<text x="118.6" y="143.6">BA47</text>
<text x="155.6" y="142.8">TDS_PA0_R0</text>
<text x="157.4" y="139.2">CAM_AF_PWDN_N</text>
<text x="173" y="139.2">&lt;29&gt;</text>
<text x="173" y="142.8">&lt;29&gt;</text>
<text x="232.6" y="138.3">1</text>
<text x="241.3" y="138.3">2</text>
<text x="248.1" y="139.2">HAPTICS_I2C_SDA</text>
<text x="263.9" y="139.2">&lt;11,27,30&gt;</text>
<text x="26.9" y="144.5">&lt;11,27,30&gt; HAPTICS_I2C_SCL</text>
<text x="27.8" y="149.9">&lt;11,30&gt; SENSORS1_I2C_SDA</text>
<text x="31.9" y="148.1">&lt;30&gt; HAPTICS_EN</text>
<text x="35.1" y="146.3">&lt;25&gt; TPA6130_SD</text>
<text x="88.3" y="145.4">C41</text>
<text x="88.3" y="147.2">D42</text>
<text x="88.4" y="149">E47</text>
<text x="118.6" y="145.4">BA45</text>
<text x="118.6" y="147.2">BB48</text>
<text x="118.6" y="149">BH46</text>
<text x="156.9" y="149.9">GRFC19_SW</text>
<text x="156.9" y="146.3">GRFC17_SW</text>
<text x="209.1" y="145.1">VREG_S3A_1P8</text>
<text x="232.6" y="147.2">1</text>
<text x="241.3" y="147.2">2</text>
<text x="248.1" y="148.1">HAPTICS_I2C_SCL</text>
<text x="263.7" y="148.1">&lt;11,27,30&gt;</text>
<text x="28.3" y="151.7">&lt;11,30&gt; SENSORS1_I2C_SCL</text>
<text x="88.3" y="150.7">H44</text>
<text x="88.3" y="154.3">C27</text>
<text x="88.5" y="152.5">F26</text>
<text x="118.6" y="150.7">BF16</text>
<text x="118.6" y="152.5">BG15</text>
<text x="118.6" y="154.3">BD18</text>
<text x="156.9" y="155.2">PA_ON3_B34_B39</text>
<text x="156.9" y="153.4">DIV_SWITCH_CTL1</text>
<text x="156.9" y="151.7">ANT_SWITCH_R0</text>
<text x="32.2" y="158.8">&lt;30&gt; HALL_INTR2</text>
<text x="33.7" y="160.5">&lt;26&gt; CODEC_INT2_N</text>
<text x="88.3" y="156.1">D24</text>
<text x="88.3" y="157.9">D26</text>
<text x="88.4" y="159.6">E27</text>
<text x="88.4" y="161.4">A27</text>
<text x="118.6" y="156.1">BH14</text>
<text x="118.6" y="157.9">BK10</text>
<text x="118.6" y="159.6">BJ11</text>
<text x="118.6" y="161.4">BB46</text>
<text x="156.9" y="157">GRFC23_SW</text>
<text x="156.9" y="158.8">GPS_EXT_LNA_EN &lt;5&gt;</text>
<text x="35.4" y="167.7">&lt;28&gt; UIM1_DATA</text>
<text x="87.3" y="166.8">AB46</text>
<text x="88.3" y="163.2">C25</text>
<text x="88.3" y="165">D28</text>
<text x="118.6" y="163.2">BD46</text>
<text x="118.6" y="165">BC47</text>
<text x="118.6" y="166.8">BH16</text>
<text x="156" y="167.7">SSBI1_TX_GNSS &lt;6&gt;</text>
<text x="34.9" y="173">&lt;28&gt; UIM1_DETECT</text>
<text x="36" y="169.4">&lt;28&gt; UIM1_CLK</text>
<text x="36.8" y="171.2">&lt;28&gt; UIM1_RST</text>
<text x="87.2" y="168.5">AC45</text>
<text x="87.3" y="173.9">AA47</text>
<text x="88.4" y="170.3">Y50</text>
<text x="88.4" y="172.1">Y48</text>
<text x="118.6" y="168.5">BG17</text>
<text x="118.6" y="170.3">BJ15</text>
<text x="118.6" y="172.1">BK14</text>
<text x="118.6" y="173.9">BD20</text>
<text x="156" y="169.4">SSBI2_PRX_DRX &lt;6&gt;</text>
<text x="31.2" y="174.8">&lt;19&gt; BATT_REM_ALARM</text>
<text x="31.2" y="178.3">&lt;28&gt; FORCE_USB_BOOT</text>
<text x="87.2" y="177.4">AR47</text>
<text x="87.2" y="179.2">AR45</text>
<text x="88.3" y="175.6">AF2</text>
<text x="118.6" y="175.6">BJ19</text>
<text x="118.6" y="177.4">BE19</text>
<text x="118.6" y="179.2">BC45</text>
<text x="156" y="178.3">GP_DATA0 &lt;6&gt;</text>
<text x="156" y="176.6">GP_DATA1 &lt;6&gt;</text>
<text x="39.3" y="185.4">GSM_PA_ON2</text>
<text x="39.3" y="183.7">GSM_PA_ON3</text>
<text x="40.4" y="180.1">PA_ON1_B40</text>
<text x="44.8" y="181.9">GRFC_1</text>
<text x="87.2" y="184.5">AU47</text>
<text x="87.4" y="181">AT48</text>
<text x="87.4" y="182.8">AT46</text>
<text x="118.6" y="181">BE47</text>
<text x="118.6" y="182.8">BG47</text>
<text x="118.6" y="184.5">BF46</text>
<text x="156" y="181.9">RFFE1_DATA</text>
<text x="156" y="185.4">RFFE2_DATA</text>
<text x="156.9" y="180.1">RFFE1_CLK</text>
<text x="156.9" y="183.7">RFFE2_CLK</text>
<text x="167.2" y="180.1">&lt;2,4&gt;</text>
<text x="167.2" y="183.7">&lt;1,25&gt;</text>
<text x="167.3" y="181.9">&lt;2,4&gt;</text>
<text x="167.3" y="185.4">&lt;1,25&gt;</text>
<text x="41.1" y="189">LTE_PA0_R1</text>
<text x="41.1" y="187.2">PA_ON2_B38</text>
<text x="87.2" y="186.3">AU45</text>
<text x="87.3" y="188.1">AV46</text>
<text x="118.6" y="186.3">F10</text>
<text x="118.6" y="188.1">C9</text>
<text x="228.2" y="195.1">Title</text>
<text x="228.2" y="200.4">Size</text>
<text x="229.9" y="202.2">A3</text>
<text x="235.3" y="200.4">Document Number</text>
<text x="235.3" y="202.2">&lt;Doc&gt;</text>
<text x="286.8" y="200.4">Rev</text>
<text x="288.6" y="202.2">P0</text>
<text x="228.2" y="205.7">Date:</text>
<text x="237.4" y="205.7">Tuesday, December 16, 2014</text>
<text x="263.7" y="205.7">Sheet</text>
<text x="272.6" y="205.7">11</text>
<text x="277.9" y="205.7">of</text>
<text x="283.3" y="205.7">31</text>
</g>
<g font-size="1.6" fill="#004080">
<text x="89.8" y="29.2">GPIO_0</text>
<text x="102.7" y="29.2">GPIO_37</text>
<text x="89.8" y="30.9">GPIO_1</text>
<text x="89.8" y="32.7">GPIO_2</text>
<text x="89.8" y="34.5">GPIO_3</text>
<text x="102.7" y="30.9">GPIO_38</text>
<text x="102.7" y="32.7">GPIO_39</text>
<text x="102.7" y="34.5">GPIO_40</text>
<text x="89.8" y="36.3">GPIO_4</text>
<text x="89.8" y="38.1">GPIO_5</text>
<text x="89.8" y="39.8">GPIO_6</text>
<text x="89.8" y="41.6">GPIO_7</text>
<text x="102.7" y="36.3">GPIO_41</text>
<text x="102.7" y="38.1">GPIO_42</text>
<text x="102.7" y="39.8">GPIO_43</text>
<text x="102.7" y="41.6">GPIO_44</text>
<text x="89.8" y="43.4">GPIO_8</text>
<text x="89.8" y="45.2">GPIO_9</text>
<text x="89.8" y="46.9">GPIO_10</text>
<text x="102.7" y="43.4">GPIO_45</text>
<text x="102.7" y="45.2">GPIO_46</text>
<text x="102.7" y="46.9">GPIO_47</text>
<text x="89.8" y="48.7">GPIO_11</text>
<text x="89.8" y="50.5">GPIO_12</text>
<text x="89.8" y="52.3">GPIO_13</text>
<text x="102.7" y="48.7">GPIO_48</text>
<text x="102.7" y="50.5">GPIO_49</text>
<text x="102.7" y="52.3">GPIO_50</text>
<text x="89.8" y="54.1">GPIO_14</text>
<text x="89.8" y="55.8">GPIO_15</text>
<text x="89.8" y="57.6">GPIO_16</text>
<text x="89.8" y="59.4">GPIO_17</text>
<text x="102.7" y="54.1">GPIO_51</text>
<text x="102.7" y="55.8">GPIO_52</text>
<text x="102.7" y="57.6">GPIO_53</text>
<text x="102.7" y="59.4">GPIO_54</text>
<text x="89.8" y="61.2">GPIO_18</text>
<text x="89.8" y="62.9">GPIO_19</text>
<text x="89.8" y="64.7">GPIO_20</text>
<text x="102.7" y="61.2">GPIO_55</text>
<text x="102.7" y="62.9">GPIO_56</text>
<text x="102.7" y="64.7">GPIO_57</text>
<text x="89.8" y="66.5">GPIO_21</text>
<text x="89.8" y="68.3">GPIO_22</text>
<text x="89.8" y="70.1">GPIO_23</text>
<text x="89.8" y="71.8">GPIO_24</text>
<text x="102.7" y="66.5">GPIO_58</text>
<text x="102.7" y="68.3">GPIO_59</text>
<text x="102.7" y="70.1">GPIO_60</text>
<text x="102.7" y="71.8">GPIO_61</text>
<text x="89.8" y="73.6">GPIO_25</text>
<text x="89.8" y="75.4">GPIO_26</text>
<text x="89.8" y="77.2">GPIO_27</text>
<text x="102.7" y="73.6">GPIO_62</text>
<text x="102.7" y="75.4">GPIO_63</text>
<text x="102.7" y="77.2">GPIO_64</text>
<text x="89.8" y="79">GPIO_28</text>
<text x="89.8" y="80.7">GPIO_29</text>
<text x="89.8" y="82.5">GPIO_30</text>
<text x="102.7" y="79">GPIO_65</text>
<text x="102.7" y="80.7">GPIO_66</text>
<text x="102.7" y="82.5">GPIO_67</text>
<text x="89.8" y="84.3">GPIO_31</text>
<text x="89.8" y="86.1">GPIO_32</text>
<text x="89.8" y="87.8">GPIO_33</text>
<text x="89.8" y="89.6">GPIO_34</text>
<text x="102.7" y="84.3">GPIO_68</text>
<text x="102.7" y="86.1">GPIO_69</text>
<text x="102.7" y="87.8">GPIO_70</text>
<text x="102.7" y="89.6">GPIO_71</text>
<text x="89.8" y="91.4">GPIO_35</text>
<text x="89.8" y="93.2">GPIO_36</text>
<text x="102.7" y="91.4">GPIO_72</text>
<text x="102.7" y="93.2">GPIO_73</text>
<text x="93.4" y="127">GPIO_74</text>
<text x="93.4" y="128.7">GPIO_75</text>
<text x="93.4" y="130.5">GPIO_76</text>
<text x="108.9" y="127">GPIO_110</text>
<text x="108.9" y="128.7">GPIO_111</text>
<text x="108.9" y="130.5">GPIO_112</text>
<text x="93.4" y="132.3">GPIO_77</text>
<text x="93.4" y="134.1">GPIO_78</text>
<text x="93.4" y="135.8">GPIO_79</text>
<text x="93.4" y="137.6">GPIO_80</text>
<text x="108.9" y="132.3">GPIO_113</text>
<text x="108.9" y="134.1">GPIO_114</text>
<text x="108.9" y="135.8">GPIO_115</text>
<text x="108.9" y="137.6">GPIO_116</text>
<text x="93.4" y="139.4">GPIO_81</text>
<text x="93.4" y="141.2">GPIO_82</text>
<text x="93.4" y="143">GPIO_83</text>
<text x="108.9" y="139.4">GPIO_117</text>
<text x="108.9" y="141.2">GPIO_118</text>
<text x="108.9" y="143">GPIO_119</text>
<text x="93.4" y="144.7">GPIO_84</text>
<text x="93.4" y="146.5">GPIO_85</text>
<text x="93.4" y="148.3">GPIO_86</text>
<text x="108.9" y="144.7">GPIO_120</text>
<text x="108.9" y="146.5">GPIO_121</text>
<text x="108.9" y="148.3">GPIO_122</text>
<text x="93.4" y="150.1">GPIO_87</text>
<text x="93.4" y="151.8">GPIO_88</text>
<text x="93.4" y="153.6">GPIO_89</text>
<text x="93.4" y="155.4">GPIO_90</text>
<text x="108.9" y="150.1">GPIO_123</text>
<text x="108.9" y="151.8">GPIO_124</text>
<text x="108.9" y="153.6">GPIO_125</text>
<text x="108.9" y="155.4">GPIO_126</text>
<text x="93.4" y="157.2">GPIO_91</text>
<text x="93.4" y="159">GPIO_92</text>
<text x="93.4" y="160.7">GPIO_93</text>
<text x="108.9" y="157.2">GPIO_127</text>
<text x="108.9" y="159">GPIO_128</text>
<text x="108.9" y="160.7">GPIO_129</text>
<text x="93.4" y="162.5">GPIO_94</text>
<text x="93.4" y="164.3">GPIO_95</text>
<text x="93.4" y="166.1">GPIO_96</text>
<text x="93.4" y="167.9">GPIO_97</text>
<text x="108.9" y="162.5">GPIO_130</text>
<text x="108.9" y="164.3">GPIO_131</text>
<text x="108.9" y="166.1">GPIO_132</text>
<text x="108.9" y="167.9">GPIO_133</text>
<text x="93.4" y="169.6">GPIO_98</text>
<text x="93.4" y="171.4">GPIO_99</text>
<text x="93.4" y="173.2">GPIO_100</text>
<text x="108.9" y="169.6">GPIO_134</text>
<text x="108.9" y="171.4">GPIO_135</text>
<text x="108.9" y="173.2">GPIO_136</text>
<text x="93.4" y="175">GPIO_101</text>
<text x="93.4" y="176.7">GPIO_102</text>
<text x="93.4" y="178.5">GPIO_103</text>
<text x="108.9" y="175">GPIO_137</text>
<text x="108.9" y="176.7">GPIO_138</text>
<text x="108.9" y="178.5">GPIO_139</text>
<text x="93.4" y="180.3">GPIO_104</text>
<text x="93.4" y="182.1">GPIO_105</text>
<text x="93.4" y="183.9">GPIO_106</text>
<text x="93.4" y="185.6">GPIO_107</text>
<text x="108.9" y="180.3">GPIO_140</text>
<text x="108.9" y="182.1">GPIO_141</text>
<text x="108.9" y="183.9">GPIO_142</text>
<text x="108.9" y="185.6">GPIO_143</text>
<text x="93.4" y="187.4">GPIO_108</text>
<text x="93.4" y="189.2">GPIO_109</text>
<text x="108.9" y="187.4">GPIO_144</text>
<text x="108.9" y="189.2">GPIO_145</text>
</g>
<g font-size="1.6" fill="#f00">
<text x="148.9" y="28.8">o</text>
<text x="49.3" y="32.4">o</text>
<text x="49.5" y="35.9">o</text>
<text x="49.5" y="34.1">o</text>
<text x="148.5" y="34.1">o</text>
<text x="148.5" y="35.9">o</text>
<text x="148.9" y="30.6">o</text>
<text x="148.9" y="32.4">o</text>
<text x="49.1" y="37.7">o</text>
<text x="49.5" y="41.3">o</text>
<text x="50.9" y="39.5">o</text>
<text x="148.5" y="37.7">o</text>
<text x="148.9" y="39.5">o</text>
<text x="148.9" y="41.3">o</text>
<text x="50.9" y="46.6">o</text>
<text x="244.9" y="44.8">o</text>
<text x="17.1" y="50.1">o</text>
<text x="49.5" y="48.4">o</text>
<text x="148.5" y="48.4">o</text>
<text x="148.5" y="51.9">o</text>
<text x="244.9" y="53.7">o</text>
<text x="49.5" y="55.5">o</text>
<text x="49.5" y="59">o</text>
<text x="49.5" y="57.3">o</text>
<text x="148.5" y="59">o</text>
<text x="148.5" y="55.5">o</text>
<text x="49.5" y="60.8">o</text>
<text x="49.5" y="64.4">o</text>
<text x="50.9" y="62.6">o</text>
<text x="148.5" y="62.6">o</text>
<text x="148.5" y="60.8">o</text>
<text x="244.9" y="64.4">o</text>
<text x="49.5" y="67.9">o</text>
<text x="49.5" y="71.5">o</text>
<text x="50.9" y="66.1">o</text>
<text x="148.5" y="69.7">o</text>
<text x="49.1" y="73.3">o</text>
<text x="49.1" y="75">o</text>
<text x="54.4" y="76.8">o</text>
<text x="148.5" y="75">o</text>
<text x="148.5" y="76.8">o</text>
<text x="244.9" y="73.3">o</text>
<text x="148.5" y="83.9">o</text>
<text x="148.5" y="78.6">o</text>
<text x="148.9" y="80.4">o</text>
<text x="148.9" y="82.1">o</text>
<text x="148.5" y="87.5">o</text>
<text x="148.9" y="89.3">o</text>
<text x="244.9" y="85.7">o</text>
<text x="49.5" y="92.8">o</text>
<text x="50.9" y="91">o</text>
<text x="148.5" y="92.8">o</text>
<text x="148.9" y="91">o</text>
<text x="244.9" y="94.6">o</text>
<text x="244.9" y="103.5">o</text>
<text x="244.9" y="112.4">o</text>
<text x="244.9" y="121.3">o</text>
<text x="52.7" y="126.6">o</text>
<text x="53" y="131.9">o</text>
<text x="152.1" y="130.2">o</text>
<text x="152.1" y="128.4">o</text>
<text x="152.1" y="126.6">o</text>
<text x="244.9" y="130.2">o</text>
<text x="52.7" y="137.3">o</text>
<text x="152.1" y="135.5">o</text>
<text x="152.1" y="133.7">o</text>
<text x="152.1" y="137.3">o</text>
<text x="54.4" y="142.6">o</text>
<text x="152.1" y="139">o</text>
<text x="152.1" y="142.6">o</text>
<text x="244.9" y="139">o</text>
<text x="53" y="144.4">o</text>
<text x="53" y="146.2">o</text>
<text x="54.4" y="147.9">o</text>
<text x="54.4" y="149.7">o</text>
<text x="152.1" y="149.7">o</text>
<text x="152.1" y="146.2">o</text>
<text x="244.9" y="147.9">o</text>
<text x="53" y="151.5">o</text>
<text x="152.1" y="155">o</text>
<text x="152.1" y="153.3">o</text>
<text x="152.1" y="151.5">o</text>
<text x="52.7" y="158.6">o</text>
<text x="54.4" y="160.4">o</text>
<text x="152.1" y="156.8">o</text>
<text x="152.1" y="158.6">o</text>
<text x="54.4" y="167.5">o</text>
<text x="150.6" y="167.5">o</text>
<text x="52.7" y="172.8">o</text>
<text x="53" y="169.3">o</text>
<text x="53" y="171">o</text>
<text x="150.6" y="169.3">o</text>
<text x="52.7" y="174.6">o</text>
<text x="52.7" y="178.2">o</text>
<text x="53" y="179.9">o</text>
<text x="150.6" y="178.2">o</text>
<text x="150.6" y="176.4">o</text>
<text x="152.1" y="179.9">o</text>
<text x="53" y="181.7">o</text>
<text x="53" y="185.3">o</text>
<text x="53" y="183.5">o</text>
<text x="150.6" y="181.7">o</text>
<text x="150.6" y="185.3">o</text>
<text x="152.1" y="183.5">o</text>
<text x="53" y="188.8">o</text>
<text x="53" y="187">o</text>
</g>
<g font-size="1.3">
<text x="30.8" y="1.3">5</text>
<text x="88.9" y="1.3">4</text>
<text x="147" y="1.3">3</text>
<text x="205" y="1.3">2</text>
<text x="263.1" y="1.3">1</text>
<text x=".5" y="28.4">D</text>
<text x="292.6" y="28.4">D</text>
<text x=".5" y="79.5">C</text>
<text x="292.6" y="79.5">C</text>
<text x=".5" y="130.6">B</text>
<text x="292.6" y="130.6">B</text>
<text x=".5" y="181.7">A</text>
<text x="292.6" y="181.7">A</text>
<text x="30.8" y="207.4">5</text>
<text x="88.9" y="207.4">4</text>
<text x="147" y="207.4">3</text>
<text x="205" y="207.4">2</text>
<text x="263.1" y="207.4">1</text>
</g>
</svg>
